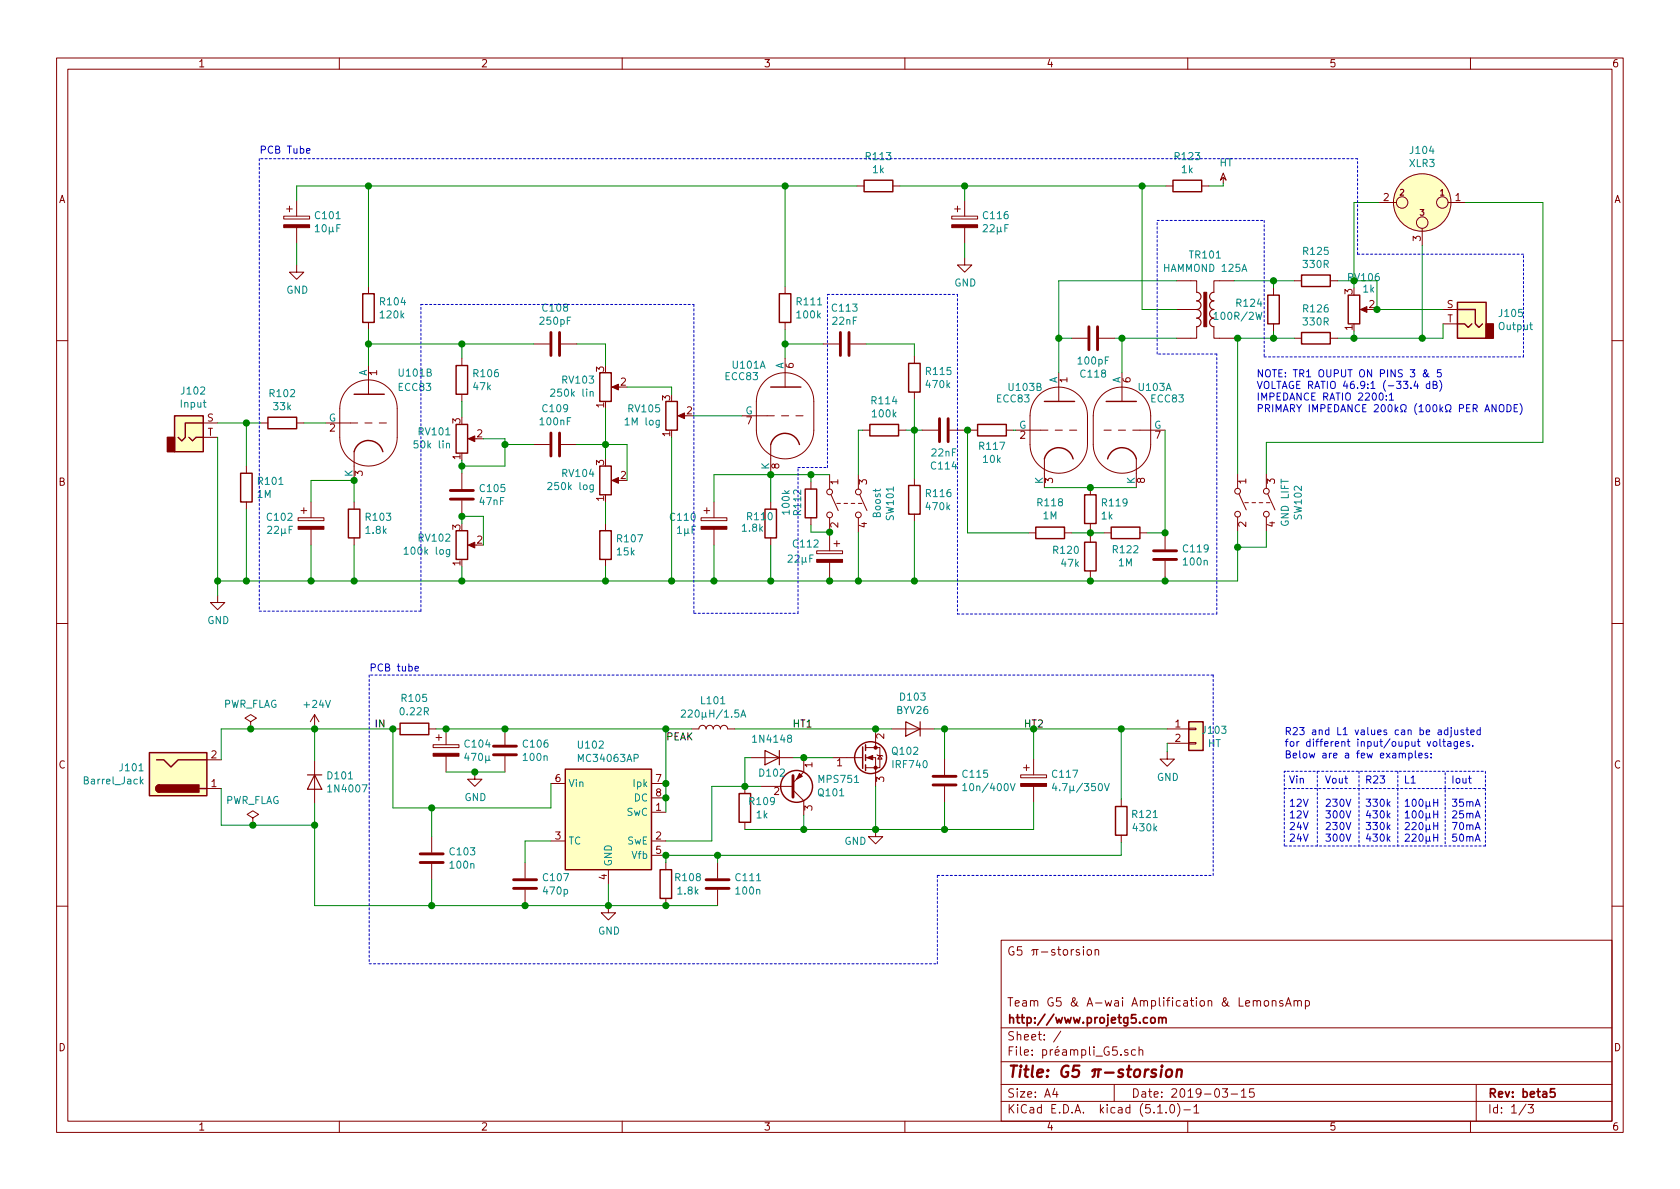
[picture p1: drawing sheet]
<svg xmlns="http://www.w3.org/2000/svg" width="297mm" height="210mm" viewBox="0 0 297 210" stroke-linecap="round" stroke-linejoin="round" font-family="sans-serif">
<g fill="none" stroke="#840000" stroke-width=".18">
<path d="M10 10.3h277v189.9h-277zM12 12.2h273v186.1h-273zM60 10.3v1.9M110 10.3v1.9M160 10.3v1.9M210 10.3v1.9M260 10.3v1.9M50.2 38.2h4.5v.5h-4.5zM50.7 37h1M51.2 36.4v1.1M52.5 35.4v2.8M151.5 32.9h1.3"/>
<path d="M157.9 32.9h1.2M168.3 38.2h4.5v.5h-4.5zM168.8 37h1M169.3 36.4v1.1M170.6 35.4v2.8M206.1 32.9h1.3M212.5 32.9h1.2M216.3 31.4v1M216.3 30.6l.5 1.3-.5-.5-.5 .5zM243.8 35.8h3.1M256 35.8h3.1M52.5 46.9v1.2h1.2l-1.2 1.3-1.3-1.3h1.3"/>
<path d="M52.5 40.3v2.7M65.2 50.7v1.2M65.2 57v1.3M138.8 50.7v1.2M138.8 57v1.3M170.6 45.6v1.3h1.2l-1.2 1.2-1.3-1.2h1.3M170.6 40.3v2.7M189.5 59.8h2.8M194.3 59.8h2.8M208 49.7h3.6v2M208 54.7h2.6M211.6 57.8v2h-3.6"/>
<path d="M214.6 57.8v2h3.6M218.2 49.7h-3.6v2M225.2 50.9v1.3M225.2 57.3v1.2M228.9 49.7h1.2M228.9 59.8h1.2M235.2 49.7h1.3M235.2 59.8h1.3M240.9 54.7h1M251.5 40.4v3M255.1 54.7h2.6M255.1 57.3h2.6"/>
<path d="M10 60.2h2M35.9 74.8h2.6M35.9 77.3h2.6M46.1 74.8h1.3M52.5 74.8h1.2M57.5 74.8h5.7M61.5 68.7a5.1 5.1 0 0 1 5.6-1.1 5.1 5.1 0 0 1 3.1 4.7v5a5.1 5.1 0 0 1-5 5.1 5.1 5.1 0 0 1-5.1-5.1v-5a5.1 5.1 0 0 1 1.4-3.6zM62.6 79.9v5.1M64.5 74.8h1.3M65.2 64.6v5.1M67.1 74.8h1.2M81.7 63.4v1.2"/>
<path d="M81.7 69.7v1.3M83.2 77.6h1M94.4 60.8h2.8M94.4 78.6h2.8M99.2 60.8h2.8M99.2 78.6h2.8M108.6 68.4h1M120.3 73.5h1M131.2 73.5h5.7M135.2 67.4a5.1 5.1 0 0 1 5.5-1.1 5.1 5.1 0 0 1 3.2 4.7v5.1a5.1 5.1 0 0 1-5.1 5 5.1 5.1 0 0 1-5.1-5v-5.1a5.1 5.1 0 0 1 1.5-3.6zM136.3 78.6v5.1M138.2 73.5h1.2"/>
<path d="M138.8 63.4v5M140.7 73.5h1.3M145.5 60.8h2.8M150.4 60.8h2.8M152.5 76.1h1.3M158.9 76.1h1.2M161.7 63v1.3M161.7 69.3v1.3M163.1 76.1h2.8M167.9 76.1h2.8M171.6 76.1h1.2M177.9 76.1h1.3"/>
<path d="M179.6 76.1h5.7M183.6 69.9a5.1 5.1 0 0 1 5.5-1.1 5.1 5.1 0 0 1 3.2 4.7v5.1a5.1 5.1 0 0 1-5.1 5.1 5.1 5.1 0 0 1-5.1-5.1v-5.1a5.1 5.1 0 0 1 1.5-3.6zM186.6 76.1h1.2M187.2 65.9v5.1M189.1 76.1h1.3M194.8 69.9a5.1 5.1 0 0 1 5.5-1.1 5.1 5.1 0 0 1 3.2 4.7v5.1a5.1 5.1 0 0 1-5.1 5.1 5.1 5.1 0 0 1-5.1-5.1v-5.1a5.1 5.1 0 0 1 1.5-3.6zM195.2 76.1h1.3M197.7 76.1h1.3M198.4 65.9v5.1M200.3 76.1h5.7M285 60.2h2M43.6 82.4v1.3"/>
<path d="M43.6 88.8v1.2M52.7 91.6h4.6v.5h-4.6zM53.2 90.3h1M53.7 89.8v1M55 88.8v2.8M55 93.6v2.8M62.6 88.8v1.2M62.6 95.1v1.3M81.7 83.7v2.8M81.7 88.5v2.8M83.2 96.4h1M107.1 92.6v1.2"/>
<path d="M107.1 98.9v1.3M108.6 85h1M124 91.6h4.5v.5h-4.5zM124.5 90.3h1M125 89.8v1M126.2 88.8v2.8M126.2 93.6v2.8M136.3 88.8v1.2M136.3 95.1v1.3M143.4 85.2v1.3M143.4 91.6v1.2M144.4 97.4h4.6v.5h-4.6z"/>
<path d="M146.7 83.9v2.6M146.7 91.6v2.5M146.7 94.6v2.8M146.7 99.4v2.8M146.9 87.5l1.3 2.8M147.4 96.1h1.1M148 95.6v1M148 89h.6M149.2 89h.7M150.5 89h.6M151.8 89h.6M151.8 83.9v2.6"/>
<path d="M151.8 91.6v2.5M152 87.5l1.3 2.8M161.7 84.6v1.2M161.7 90.9v1.3M181.9 94.2h1.2M184.7 81.1v5.1M188.2 94.2h1.3M192.8 86.2v1.3M192.8 92.6v1.2M192.8 94.6v1.3M195.2 94.2h1.3M200.9 81.1v5.1"/>
<path d="M201.5 94.2h1.3M206 94.4v2.7M206 99.2v2.8M218.8 83.8v2.6M218.8 91.4v2.6M219.1 87.4l1.2 2.8M220.1 88.9h.6M221.4 88.9h.6M222.6 88.9h.7M223.9 88.9h.6M223.9 83.8v2.6M223.9 91.4v2.6"/>
<path d="M224.2 87.4l1.2 2.8M10 110.3h2M38.5 105.3v1.2h1.3l-1.3 1.3-1.3-1.3h1.3M192.8 101v1.2M285 110.3h2M36.6 139.4h2.5M36.6 134.4h2.5M44.3 127.6l1-.6-1-.6-1 .6 1 .6v1.3M44.3 128.9h.1M55.6 126.4v2.5M55.6 134.5v7.6M55.6 126.4l-.7 1.2"/>
<path d="M55.6 126.4l.8 1.2M69.5 128.9h1.2M75.8 128.9h1.3M76.6 131.7h4.6v.5h-4.6zM77.1 130.4h1M77.6 129.9v1M78.9 128.9v2.8M78.9 133.7v2.8M83.9 136.5v1.3h1.3l-1.3 1.3-1.2-1.3h1.2M89.3 128.9v2.8M89.3 133.7v2.8M97.4 138.6h2.5"/>
<path d="M115.2 138.6h2.5M122.3 128.9h1.3a.63 .63 0 0 1 .6-.6 .63 .63 0 0 1 .6 .6 .63 .63 0 0 1 .7-.6 .63 .63 0 0 1 .6 .6 .63 .63 0 0 1 .6-.6 .63 .63 0 0 1 .7 .6 .63 .63 0 0 1 .6-.6 .63 .63 0 0 1 .7 .6h1.2M131.7 139.1v1.2M132.7 134h7.6M134.5 139.1h5.7M140.2 139.7l1.9 1.9v2.5M142.1 134v2.5l-1.9 1.9M147.2 134h5.3M153 134h1.8v5.1M153 132.2h1.8M154.8 132.2h.8v3.6h-2.6M154.8 128.9v3.3"/>
<path d="M155.1 133.5l.1 .1h.8l.1 .1M155.6 133.6l.4 .6h-.8zM157.6 128.9h7.6M167 134.2v2.8M167 139.1v2.8M180.5 137h4.5v.5h-4.5zM181 135.8h1M181.5 135.2v1.1M182.8 134.2v2.8M182.8 139.1v2.8M206.4 133v1.2h1.2l-1.2 1.3-1.3-1.3h1.3M206.4 128.9h3.8"/>
<path d="M206.4 131.4h3.8M210.2 131.3h1.3v.3h-1.3zM210.2 128.8h1.3v.2h-1.3zM44.7 144.6l1-.6-1-.6-1 .6 1 .6v1.3M44.7 145.9h.1M76.3 147.9v2.8M76.3 152.8v2.8M92.8 152.5v2.8M92.8 157.3v2.8M97.4 148.7h2.5M107.6 153.8v2.5M115.2 143.6h2.5"/>
<path d="M115.2 148.7h2.5M115.2 151.3h2.5M115.2 141.1h2.5M117.7 152.5v1.3M117.7 158.9v1.2M126.9 152.5v2.8M126.9 157.3v2.8M131.7 145.4v1.3M154.8 146.7v1.2h1.3l-1.3 1.3-1.3-1.3h1.3M198.2 141.3v1.3M198.2 147.7v1.3M10 160.2h2"/>
<path d="M107.6 160.1v1.3h1.2l-1.2 1.3-1.3-1.3h1.3M177 166.3h108v32h-108zM190.8 168l-.3-.1-.2 .2v.2l.5 .2v.3h-.5M191.6 167.4v.2M191.6 167.9v1M192.3 168l.2-.1 .4 .1v.8l-.2 .1-.4-.1zM193.6 168l.2-.1 .4 .1 .1 .9M193.6 167.9v1M221.6 177.1l.1-.1a.37 .37 0 0 1 .5 .1v.8M222.2 177.1l.1-.1a.37 .37 0 0 1 .6 .1v.8M223.6 177.1l.2-.2 .4 .2v.7l-.2 .1-.4-.1zM224.9 177.1l.1-.1a.37 .37 0 0 1 .6 .1v.8"/>
<path d="M224.9 176.9v1M226.8 177l-.4-.1-.2 .2 .1 .3 .5 .1v.3h-.6M227.3 177.9l.5-1.5 .5 1.5M227.5 177.5h.7M228.8 177.1l.2-.2 .4 .1v.9M228.8 176.9v1M229.4 177.1a.36 .36 0 0 1 .4-.2 .36 .36 0 0 1 .3 .2v.8M230.8 177l.4-.1 .3 .3-.1 .6-.2 .1-.4-.1M230.8 176.9v1.5M285 160.2h2M60 198.3v1.9M110 198.3v1.9"/>
<path d="M160 198.3v1.9M177 194.8h108M177 191.8h108M177 187.8h108M177 181.8h108M186.5 192.5l-.4 1h1M186.8 193v1M187.6 182.3l-1.3 2M197 191.8v3M199.4 185.7a.37 .37 0 0 0-.6 .1l.1 .2 .5 .2 .1 .1-.2 .3-.5-.1M200.8 185.7l-.5-.1-.2 .3 .1 .6h.6M201.4 185.7h.1a.37 .37 0 0 1 .6 .1v.8"/>
<path d="M201.4 185.1v1.5M204.7 196.8h.8M206.2 196.7v.1M207 195.4l.3-.1a.94 .94 0 0 1 0 1.5 .82 .82 0 0 1-.3-1.4zM208.2 195.1a1.71 1.71 0 0 1 0 2.3M209.3 196.3h1.2M210 198.3v1.9M211.1 195.8l.4-.5v1.5M211.1 196.8h.9M216.1 192.5h.9l-.4 .6 .4 .1v.7l-.2 .1-.7-.1M217.7 193.5h1.1M219.5 193l.4-.5v1.5"/>
<path d="M219.5 194h.8M221.7 192.5h-.7l-.1 .7 .2-.1 .5 .1 .2 .2-.1 .5-.2 .1-.6-.1M260 198.3v1.9M261 191.8v6.5M269.8 195.2l-1.2 2M270.2 195.3h.9l-.5 .6 .4 .1v.7l-.2 .1-.6-.1"/>
<circle cx="247.9" cy="35.8" r="1.02"/>
<circle cx="251.5" cy="39.4" r="1.02"/>
<circle cx="251.5" cy="35.8" r="5.1"/>
<circle cx="255" cy="35.8" r="1.02"/>
<circle cx="146.7" cy="87" r=".51"/>
<circle cx="146.7" cy="91.1" r=".51"/>
<circle cx="151.8" cy="87" r=".51"/>
<circle cx="151.8" cy="91.1" r=".51"/>
<circle cx="218.8" cy="90.9" r=".51"/>
<circle cx="218.8" cy="86.9" r=".51"/>
<circle cx="223.9" cy="86.9" r=".51"/>
<circle cx="223.9" cy="90.9" r=".51"/>
</g>
<path d="M204.9 179.9v1M203.5 180.1l.2-.2 .5 .2v.7l-.2 .1-.5-.1zM204.9 180.1l.2-.2 .4 .1v.9M205.5 180.1a.36 .36 0 0 1 .3-.2 .36 .36 0 0 1 .4 .2v.8M274.9 192.5h-.7l-.1 .7 .2-.1 .5 .1 .2 .2-.1 .5-.2 .1-.6-.1" fill="none" stroke="#840000" stroke-width=".3"/>
<path d="M203.1 189.1a.55 .55 0 0 0-.6 .4M204.4 189.2l-.5-.1-.2 .1-.1 .3 .3 .3 .4 .1 .1 .3-.1 .1-.2 .1-.6-.1M205.4 189.1l-.2 1.3M205.5 188.4l-.1 .2M206.3 189.3a.53 .53 0 0 1 .5-.2 .53 .53 0 0 1 .4 .4v.6a.54 .54 0 0 1-.6 .4 .54 .54 0 0 1-.5-.4zM208.1 189.3a.5 .5 0 0 1 .9 .1l-.2 1M208.2 189.1l-.2 1.3" fill="none" stroke="#840000" stroke-width=".41"/>
<g fill="none" stroke="#840000" stroke-width=".25">
<path d="M152.8 31.9h5.1v2h-5.1zM207.4 31.9h5.1v2h-5.1zM64.1 51.9h2.1v5.1h-2.1zM137.8 51.9h2v5.1h-2zM224.2 52.2h2v5.1h-2zM230.1 48.6h5.1v2.1h-5.1zM230.1 58.8h5.1v2h-5.1zM238.4 52.2h2v5.1h-2zM257.7 53.5h5.1v6.3h-5.1zM257.7 57.3h1.3l.6 .6 .6-.6M257.7 54.7h3.2v2.6l.6 .6 .6-.6M30.9 73.5h5v6.4h-5z"/>
<path d="M33.4 77.3l.6 .7 .7-.7h1.2M35.9 74.8h-3.1v2.5l-.7 .7-.6-.7M47.4 73.8h5.1v2h-5.1zM62.6 79.9a2.62 2.62 0 0 1 2.6-2 2.62 2.62 0 0 1 2.5 2M62.6 69.7h5.3M80.6 64.6h2.1v5.1h-2.1zM80.6 75.1h2.1v5h-2.1zM106 65.9h2.1v5.1h-2.1zM117.7 71h2.1v5.1h-2.1zM136.3 78.6a2.62 2.62 0 0 1 2.5-2 2.62 2.62 0 0 1 2.6 2M136.3 68.4h5.3M153.8 75.1h5.1v2h-5.1z"/>
<path d="M160.7 64.3h2v5h-2zM172.8 75.1h5.1v2h-5.1zM184.7 71h5.3M195.6 71h5.3M42.5 83.7h2.1v5.1h-2.1zM61.6 90h2v5.1h-2zM80.6 93.8h2.1v5.1h-2.1zM106 93.8h2.1v5.1h-2.1zM106 82.4h2.1v5.1h-2.1zM135.3 90h2v5.1h-2zM142.4 86.5h2v5.1h-2zM160.7 85.8h2v5.1h-2z"/>
<path d="M183.1 93.2h5.1v2h-5.1zM184.7 81.1a2.62 2.62 0 0 1 2.5-1.9 2.62 2.62 0 0 1 2.5 1.9M191.8 87.5h2v5.1h-2zM191.8 95.9h2v5.1h-2zM195.8 81.1a2.62 2.62 0 0 1 2.6-1.9 2.62 2.62 0 0 1 2.5 1.9M196.5 93.2h5v2h-5zM26.4 133.1h10.2v7.6h-10.2zM27.7 134.4h1.3l1.2 1.2 1.3-1.2h5.1M28.2 138.8a.63 .63 0 0 0-.6 .6 .63 .63 0 0 0 .6 .7M35.3 139.4h1.3M70.7 127.9h5.1v2h-5.1zM99.9 136h15.3v17.8h-15.3z"/>
<path d="M152.5 132.1v3.8M153 131.7v1M153 133.5v1M153 135.2v1.1M210.2 127.6h2.5v5.1h-2.5zM116.7 153.8h2v5.1h-2zM130.7 140.3h2v5.1h-2zM197.2 142.6h2.1v5.1h-2.1z"/>
<circle cx="140.8" cy="139.1" r="2.82"/>
<circle cx="153.9" cy="134" r="2.82"/>
</g>
<g fill="none" stroke="#840000" stroke-width=".51">
<path d="M97.4 58.8v4.1M98.9 58.8v4.1M148.6 58.8v4.1M150.1 58.8v4.1M192.5 57.8v4M194.1 57.8v4M97.4 76.6v4M98.9 76.6v4M166.1 74v4.1M167.6 74v4.1M79.6 88.3h4.1M79.6 86.7h4.1"/>
<path d="M204 98.9h4M204 97.4h4M87.2 133.5h4.1M87.2 131.9h4.1M140.2 137.2v3.8M165 138.8h4M165 137.3h4M74.3 152.5h4.1M74.3 151h4.1M90.8 157.1h4.1M90.8 155.6h4.1M124.8 157.1h4.1"/>
<path d="M124.8 155.6h4.1"/>
</g>
<g fill="#840000" stroke="#840000" stroke-width=".18">
<path d="M52.7 93.1h4.6v.5h-4.6z"/>
<path d="M124 93.1h4.5v.5h-4.5z"/>
<path d="M108.2 68.4l1.1-.5v1.1z"/>
<path d="M108.2 85l1.1-.6v1.1z"/>
<path d="M82.8 96.4l1.1-.5v1z"/>
<path d="M119.9 73.5l1.1-.5v1z"/>
<path d="M50.2 39.7h4.5v.6h-4.5z"/>
<path d="M168.3 39.7h4.5v.6h-4.5z"/>
<path d="M240.5 54.7l1.2-.5v1z"/>
<path d="M82.8 77.6l1.1-.5v1z"/>
<path d="M144.4 98.9h4.6v.5h-4.6z"/>
<path d="M212.9 51.7h.5v6.1h-.5z"/>
<path d="M210.6 54.7h1z"/>
<path d="M76.6 133.2h4.6v.5h-4.6z"/>
<path d="M153.3 134l1-.4v.8z"/>
<path d="M141.4 136.8l.5 .5-1.1 .5z"/>
<path d="M180.5 138.6h4.5v.5h-4.5z"/>
<circle cx="154.8" cy="135.8" r=".28"/>
<circle cx="154.8" cy="132.2" r=".28"/>
</g>
<g fill="#ffffc2" stroke="#ffffc2" stroke-width=".18">
<path d="M30.9 73.5h5v6.4h-5z"/>
<path d="M257.7 53.5h5.1v6.3h-5.1z"/>
<path d="M26.4 133.1h10.2v7.6h-10.2z"/>
<path d="M99.9 136h15.3v17.8h-15.3z"/>
<path d="M210.2 127.6h2.5v5.1h-2.5z"/>
<circle cx="251.5" cy="35.8" r="5.1"/>
</g>
<g fill="#840000" stroke="#840000" stroke-width=".25">
<path d="M29.6 77.3h1.3v2.6h-1.3z"/>
<path d="M262.8 57.3h1.2v2.5h-1.2z"/>
<path d="M27.7 139l.5-.2v1.3a.64 .64 0 0 1-.6-.4 .64 .64 0 0 1 .1-.7z"/>
<path d="M28.2 138.8h7v1.3h-7z"/>
</g>
<g fill="none" stroke="#008484" stroke-width=".18">
<path d="M214.7 55.6l.3-.4v1.3M214.7 56.5h.7M78.9 78.5l.2-.1h.3l.1 .8M97.4 68.9l.5-.1 .2 .4-.1 .2-.7 .7h.8M104.3 69.4l.2-.2 .3 .1 .1 .8M71.5 97.1l.3-.4v1.3M71.5 98h.7M79.5 97.2v1l-.3 .2h-.3M79.5 97.2h-.4l-.2 .2 .1 .6h.5M96.9 85.4l.4-.1 .3 .4-.8 .9h.8M104.9 85.7v1.1l-.3 .2-.3-.1M104.9 85.8l-.4-.1-.2 .3 .1 .5h.5"/>
<path d="M24.9 138.1l.4 .5M25.3 137.8l-.5 .5M120.5 125.7l.5-.2 .2 .4-.8 .9h.8M131 126.8l.4-1.3 .5 1.3M131.1 126.5h.6M170.2 138.9l.4-.3v1.2M170.2 139.8h.7M178.6 138.6l.4 1.2 .5-1.2M186.4 138.5l-.3 .9h.8M195.3 138.6l.4 1.2 .4-1.2"/>
</g>
<g fill="none" stroke="#008400" stroke-width=".18">
<path d="M65.2 32.9v17.8M138.8 32.9v17.8M151.5 32.9h-99v2.5M159.1 32.9h47M170.6 32.9v2.5M201.9 32.9v21.8h6.1M216.3 32.4v.5h-2.6M243.8 35.8h-4.4v15.1M259.1 35.8h13.7v42.4h-48.9v5.6M52.5 43v3.9M65.2 58.3v6.3M138.8 58.3v5.1"/>
<path d="M170.6 43v2.6M187.2 59.8h2.3M197.1 59.8h10.9M198.4 59.8v6.1M208 49.7h-20.8v16.2M218.2 49.7h10.7M218.2 59.8h10.7M218.8 59.8v24M225.2 49.7v1.2M225.2 58.5v1.3M236.5 49.7h7v5h11.6M239.4 58.5v1.3"/>
<path d="M251.5 43.4v16.4M255.1 57.3v2.5h-18.6M38.5 74.8h7.6M38.5 77.3v28M43.6 74.8v7.6M53.7 74.8h3.8M65.2 60.8h29.2M81.7 60.8v2.6M81.7 71v2.8M85.5 77.6h3.8v4.8h-7.6M89.3 78.6h5.1M102 60.8h5.1v3.8"/>
<path d="M102 78.6h8.9v6.4M107.1 72.3v8.8M110.9 68.4h7.8v1.3M118.7 77.3v25.4M122.6 73.5h8.6M138.8 60.8h6.7M152.5 76.1h-.7v7.8M153.2 60.8h8.5v2.2M160.1 76.1h3M161.7 70.6v14M170.7 76.1h.9M171.1 76.1v18.1h10.8"/>
<path d="M179.2 76.1h.4M206 76.1v18.3M43.6 90v12.7M55 88.8v-3.8h7.6v3.8M55 96.4v6.3M62.6 96.4v6.3M81.7 81.4v2.3M81.7 92.6v-1.3h3.8v5.1M107.1 88.8v3.8M126.2 96.4v6.3M136.3 83.7v5.1M136.3 96.4v6.3"/>
<path d="M143.4 92.8v1.3h3.3v.5M143.4 83.9v1.3M146.7 83.9h-20.5v4.9M151.8 94.1v8.6M161.7 92.2v10.5M184.7 86.2h16.2M189.5 94.2h5.7M192.8 93.8v.8M202.8 94.2h3.2M218.8 94v8.7h-180.3M223.9 94v2.8h-5.1M81.7 100.2v2.5"/>
<path d="M107.1 100.2v2.5M146.7 102.2v.5M192.8 102.2v.5M206 102v.7M39.1 134.4v-5.5h30.4v14h27.9v-4.3M39.1 139.4v6.5h16.5M55.6 128.9v5.6M77.1 128.9h45.2M78.9 136.5h10.4M117.7 128.9v14.7M129.9 128.9h27.7M132.7 134h-1v5.1"/>
<path d="M134.5 139.1h-8.6v9.6h-8.2M140.3 134h6.9M154.8 139.1v7.6M165.2 128.9h41.2M167 128.9v5.3M182.8 128.9v5.3M198.2 128.9v12.4M206.4 131.4v1.6M55.6 142.1v18h71.3M76.3 142.9v5M76.3 155.6v4.5M97.4 148.7h-4.6v3.8"/>
<path d="M107.6 156.3v3.8M126.9 151.3v1.2M142.1 144.1v2.6M167 141.9v4.8M182.8 141.9v4.8h-51.1M198.2 149v2.3h-80.5v1.2"/>
</g>
<g fill="#008400" stroke="#008400" stroke-width=".25">
<circle cx="43.6" cy="74.8" r=".51"/>
<circle cx="81.7" cy="60.8" r=".51"/>
<circle cx="65.2" cy="60.8" r=".51"/>
<circle cx="89.3" cy="78.6" r=".51"/>
<circle cx="81.7" cy="91.3" r=".51"/>
<circle cx="107.1" cy="78.6" r=".51"/>
<circle cx="107.1" cy="102.7" r=".51"/>
<circle cx="81.7" cy="102.7" r=".51"/>
<circle cx="118.7" cy="102.7" r=".51"/>
<circle cx="62.6" cy="102.7" r=".51"/>
<circle cx="43.6" cy="102.7" r=".51"/>
<circle cx="138.8" cy="60.8" r=".51"/>
<circle cx="161.7" cy="76.1" r=".51"/>
<circle cx="136.3" cy="102.7" r=".51"/>
<circle cx="170.6" cy="32.9" r=".51"/>
<circle cx="38.5" cy="102.7" r=".51"/>
<circle cx="65.2" cy="32.9" r=".51"/>
<circle cx="138.8" cy="32.9" r=".51"/>
<circle cx="126.2" cy="102.7" r=".51"/>
<circle cx="55" cy="102.7" r=".51"/>
<circle cx="62.6" cy="85" r=".51"/>
<circle cx="81.7" cy="82.4" r=".51"/>
<circle cx="136.3" cy="83.9" r=".51"/>
<circle cx="55.6" cy="128.9" r=".51"/>
<circle cx="146.7" cy="102.7" r=".51"/>
<circle cx="146.7" cy="94.1" r=".51"/>
<circle cx="143.4" cy="83.9" r=".51"/>
<circle cx="151.8" cy="102.7" r=".51"/>
<circle cx="239.4" cy="59.8" r=".51"/>
<circle cx="192.8" cy="86.2" r=".51"/>
<circle cx="192.8" cy="94.2" r=".51"/>
<circle cx="192.8" cy="102.7" r=".51"/>
<circle cx="206" cy="94.2" r=".51"/>
<circle cx="187.2" cy="59.8" r=".51"/>
<circle cx="198.4" cy="59.8" r=".51"/>
<circle cx="117.7" cy="141.1" r=".51"/>
<circle cx="117.7" cy="138.6" r=".51"/>
<circle cx="131.7" cy="139.1" r=".51"/>
<circle cx="142.1" cy="134" r=".51"/>
<circle cx="167" cy="128.9" r=".51"/>
<circle cx="142.1" cy="146.7" r=".51"/>
<circle cx="167" cy="146.7" r=".51"/>
<circle cx="154.8" cy="146.7" r=".51"/>
<circle cx="117.7" cy="151.3" r=".51"/>
<circle cx="117.7" cy="160.1" r=".51"/>
<circle cx="107.6" cy="160.1" r=".51"/>
<circle cx="154.8" cy="128.9" r=".51"/>
<circle cx="117.7" cy="128.9" r=".51"/>
<circle cx="198.2" cy="128.9" r=".51"/>
<circle cx="92.8" cy="160.1" r=".51"/>
<circle cx="78.9" cy="128.9" r=".51"/>
<circle cx="89.3" cy="128.9" r=".51"/>
<circle cx="83.9" cy="136.5" r=".51"/>
<circle cx="69.5" cy="128.9" r=".51"/>
<circle cx="76.3" cy="160.1" r=".51"/>
<circle cx="76.3" cy="142.9" r=".51"/>
<circle cx="182.8" cy="128.9" r=".51"/>
<circle cx="126.9" cy="151.3" r=".51"/>
<circle cx="44.3" cy="128.9" r=".51"/>
<circle cx="44.7" cy="145.9" r=".51"/>
<circle cx="55.6" cy="145.9" r=".51"/>
<circle cx="243.5" cy="54.7" r=".51"/>
<circle cx="251.5" cy="59.8" r=".51"/>
<circle cx="218.8" cy="96.8" r=".51"/>
<circle cx="201.9" cy="32.9" r=".51"/>
<circle cx="218.8" cy="59.8" r=".51"/>
<circle cx="206" cy="102.7" r=".51"/>
<circle cx="161.7" cy="102.7" r=".51"/>
<circle cx="171.1" cy="76.1" r=".51"/>
<circle cx="225.2" cy="49.7" r=".51"/>
<circle cx="225.2" cy="59.8" r=".51"/>
</g>
<path d="M211.6 51.7a.76 .76 0 0 1 .7 .7 .76 .76 0 0 1-.7 .8 .76 .76 0 0 1 .7 .8 .76 .76 0 0 1-.7 .7 .76 .76 0 0 1 .7 .8 .76 .76 0 0 1-.7 .8 .76 .76 0 0 1 .7 .7 .76 .76 0 0 1-.7 .8M214.6 51.7a.76 .76 0 0 0-.7 .7 .76 .76 0 0 0 .7 .8 .76 .76 0 0 0-.7 .8 .76 .76 0 0 0 .7 .7 .76 .76 0 0 0-.7 .8 .76 .76 0 0 0 .7 .8 .76 .76 0 0 0-.7 .7 .76 .76 0 0 0 .7 .8M54.4 137h2.5M55.6 137l1.3 2.6h-2.5zM135.3 132.7l2.5 1.3-2.5 1.2zM137.8 132.7v2.5M160.1 127.6l2.6 1.3-2.6 1.3zM162.7 127.6v2.6" fill="none" stroke="#840000" stroke-width=".2"/>
<g fill="none" stroke="#0000c2" stroke-width=".18">
<path d="M54.2 26.7l.6-.1-.1-.3h-.3l-.2 .1 .1 .6h.4M245.1 70.6v.2M245.1 70v.1M245.6 69.8l.4-.3v1.3M245.6 70.8h.8M250.3 67.4l-.3 .9h.8M252.5 66l-.3 .5a.35 .35 0 0 1-.5 .1 .35 .35 0 0 1 .1-.6l.4-.4-.1-.2-.3 .2 .1 .3 .4 .5 .4 .2M252.8 67.9h-.4l-.2 .2 .1 .6h.5M252.8 67.4v1.3M253.4 68h.5l.1-.4-.6-.2v1.3h.5l.2-.2v-.2l-.3-.3M254.5 67.3a1.4 1.4 0 0 1 0 1.9M254.8 65.4h-.6l-.1 .6 .2-.1 .5 .1v.5l-.2 .1-.5-.1"/>
<path d="M262.5 72.8l.4-1.3 .5 1.3M262.6 72.5h.6M264.5 71.5v1.3l-.7-1.3v1.3M265.1 71.7a.45 .45 0 0 1 .8 0 .88 .88 0 0 1-.3 1.1h-.3a1.07 1.07 0 0 1-.2-1.1zM266.4 71.5a.64 .64 0 0 1 .8 .7 .64 .64 0 0 1-.8 .6zM267.7 72.2h.4M268.3 71.5h-.6v1.3h.6M268.8 71.4a1.47 1.47 0 0 1 0 1.9M73.4 118.2l.6-.1-.1-.2-.3-.1-.2 .2 .1 .6h.4M249.1 133.2h.4l.2 .2-.1 .6h-.5M249.1 133.2v1.3M250.2 132.8v1.1l.2 .1"/>
<path d="M250.9 133.6l.6-.1-.1-.3h-.4l-.1 .2v.6h.5M252.4 133.2h-.3l-.2 .2 .1 .1 .4 .2v.3h-.5M253 133.9v.1M253 133.2v.2M253.4 131.3l.2-.2 .4 .2 .1 .4-.2 .2-.3 .1-.2-.2zM254.6 130.7v1.1l.2 .2M255.1 131.1h.5M255.3 130.7v1.1l.3 .2M256 129.1h-.4l-.2 .2 .1 .6h.5M256 131.2h.5v.8M256 128.6v1.3M256.5 131.4l-.4 .1-.2 .2 .1 .2h.5"/>
<path d="M256.6 129.1v1.1l-.2 .1M256.6 128.6v.2M257.2 129.1l.1 .8h.3l.1-.1M257.7 131.1l-.1 1.2-.2 .1-.3-.1M257.7 131.2l-.4-.1-.2 .3 .1 .5h.5M257.7 129.1v.8M258.2 131.5l.6-.1v-.2l-.4-.1-.2 .2 .1 .6h.5M258.8 129.1h-.3l-.2 .2v.1l.5 .2v.3h-.5M259.2 129.1h.5M259.4 128.6v1.1l.3 .2M259.6 137.6h.5M259.8 131.2l-.3-.1-.2 .2 .1 .2 .4 .1v.3h-.5"/>
<path d="M259.8 137.2v1.1l.3 .2M260 129.5l.7-.1-.1-.3h-.4l-.2 .2 .1 .6h.5M260.4 131.8v.2M261.7 129.1h-.3l-.3 .2 .1 .6h.5M261.7 128.6v1.3M245.4 142.1l.4 .5M245.4 144.2l.4 .4M245.4 146.2l.4 .5M245.4 148.3l.4 .5M245.8 141.8l-.5 .4M245.8 143.8l-.5 .5M245.8 145.9l-.5 .4"/>
<path d="M245.8 147.9l-.5 .5M253.5 141.9h.7M253.5 144h.7M253.5 146h.7M253.5 148.1h.7M254.2 141.3v1.3M254.2 143.4v1.2M254.2 145.4v1.3M254.2 147.5v1.3"/>
</g>
<g fill="none" stroke="#0000c2" stroke-width=".18" stroke-dasharray=".4 .4">
<path d="M45.8 28.1v80M204.6 39h18.9M223.5 39v24.1M240 28.1h-194M74.4 53.8h48.3M122.7 53.8v54.7M146.3 52.1h23M169.3 52.1v56.5M240 45v-16.9M269.4 45h-29.4M204.6 62.6v-23.6M215.1 62.6h-10.5"/>
<path d="M223.5 63.1h45.9M269.4 63.1v-18.1M141.1 82.7h5.2M146.3 82.7v-30.6M45.8 108.1h28.6M65.3 119.4v51M74.4 108.1v-54.3M122.7 108.5h18.4M141.1 108.5v-25.8M169.3 108.6h45.8M214.5 119.4h-149.1M215.1 108.6v-46"/>
<path d="M227.1 136.4h.2M227.1 139.4h35.5M227.6 136.4h35M232.9 136.4v13.2M240.3 136.4v13.2M247.1 136.4v13.2M255.5 136.6v13M262.6 136.4v13.2M165.7 154.8h48.8M214.5 154.8v-35.4M227.1 149.6v-13.2M262.6 149.6h-35.5"/>
<path d="M65.3 170.4h100.4M165.7 170.4v-15.6"/>
</g>
<text font-size="2.8" fill="#840000" x="178" y="190.5">Title: G5 -storsion</text>
<g font-size="2.1" fill="#840000">
<text x="178" y="169">G5 -storsion</text>
<text x="178" y="178">Team G5 &amp; A-wai Amplification &amp; LemonsAmp</text>
<text x="178" y="184">Sheet: /</text>
<text x="178" y="181">http://www.projetg5.com</text>
<text x="178" y="186.7">File: préampli_G5.sch</text>
<text x="178" y="196.9">KiCad E.D.A. kicad (5.1.0)-1</text>
<text x="178" y="194.1">Size: A4</text>
<text x="200" y="194.1">Date: 2019-03-15</text>
<text x="263" y="194.1">Rev: beta5</text>
<text x="263" y="196.9">Id: 1/3</text>
</g>
<g font-size="1.8" fill="#840000">
<text x="35" y="11.9">1</text>
<text x="85" y="11.9">2</text>
<text x="135" y="11.9">3</text>
<text x="185" y="11.9">4</text>
<text x="235" y="11.9">5</text>
<text x="285" y="11.9">6</text>
<text x="10.4" y="35.9">A</text>
<text x="244.6" y="35.6">2</text>
<text x="257.3" y="35.6">1</text>
<text x="285.4" y="35.9">A</text>
<text x="251.2" y="42.6" transform="rotate(-90 251.2 42.6)">3</text>
<text x="239.1" y="52" transform="rotate(-90 239.1 52)">3</text>
<text x="239.1" y="58.4" transform="rotate(-90 239.1 58.4)">1</text>
<text x="255.8" y="54.5">S</text>
<text x="255.9" y="57">T</text>
<text x="106.8" y="65.8" transform="rotate(-90 106.8 65.8)">3</text>
<text x="140.3" y="65.1" transform="rotate(-90 140.3 65.1)">6</text>
<text x="66.7" y="66.4" transform="rotate(-90 66.7 66.4)">1</text>
<text x="109.8" y="68.2">2</text>
<text x="118.5" y="70.8" transform="rotate(-90 118.5 70.8)">3</text>
<text x="188.7" y="67.7" transform="rotate(-90 188.7 67.7)">1</text>
<text x="199.9" y="67.7" transform="rotate(-90 199.9 67.7)">6</text>
<text x="36.6" y="74.5">S</text>
<text x="36.7" y="77.1">T</text>
<text x="58.3" y="76.3">2</text>
<text x="81.4" y="74.9" transform="rotate(-90 81.4 74.9)">3</text>
<text x="84.4" y="77.3">2</text>
<text x="106.8" y="72.1" transform="rotate(-90 106.8 72.1)">1</text>
<text x="118.5" y="77.2" transform="rotate(-90 118.5 77.2)">1</text>
<text x="121.4" y="73.3">2</text>
<text x="132" y="75.1">7</text>
<text x="180.4" y="77.6">2</text>
<text x="204.2" y="77.6">7</text>
<text x="81.4" y="81.2" transform="rotate(-90 81.4 81.2)">1</text>
<text x="106.8" y="82.3" transform="rotate(-90 106.8 82.3)">3</text>
<text x="137.8" y="82.9" transform="rotate(-90 137.8 82.9)">8</text>
<text x="10.4" y="85.9">B</text>
<text x="64.1" y="84.2" transform="rotate(-90 64.1 84.2)">3</text>
<text x="106.8" y="88.6" transform="rotate(-90 106.8 88.6)">1</text>
<text x="109.8" y="84.7">2</text>
<text x="148.2" y="85.7" transform="rotate(-90 148.2 85.7)">1</text>
<text x="153.3" y="85.7" transform="rotate(-90 153.3 85.7)">3</text>
<text x="186.2" y="85.4" transform="rotate(-90 186.2 85.4)">3</text>
<text x="202.4" y="85.4" transform="rotate(-90 202.4 85.4)">8</text>
<text x="220.3" y="85.6" transform="rotate(-90 220.3 85.6)">1</text>
<text x="225.4" y="85.6" transform="rotate(-90 225.4 85.6)">3</text>
<text x="285.4" y="85.9">B</text>
<text x="81.4" y="93.7" transform="rotate(-90 81.4 93.7)">3</text>
<text x="148.2" y="93.3" transform="rotate(-90 148.2 93.3)">2</text>
<text x="153.3" y="93.3" transform="rotate(-90 153.3 93.3)">4</text>
<text x="220.3" y="93.2" transform="rotate(-90 220.3 93.2)">2</text>
<text x="225.4" y="93.2" transform="rotate(-90 225.4 93.2)">4</text>
<text x="81.4" y="100" transform="rotate(-90 81.4 100)">1</text>
<text x="84.4" y="96.1">2</text>
<text x="156.3" y="130.7" transform="rotate(-90 156.3 130.7)">2</text>
<text x="207.8" y="128.6">1</text>
<text x="207.8" y="131.2">2</text>
<text x="10.4" y="135.9">C</text>
<text x="37.4" y="134.1">2</text>
<text x="143.6" y="135.7" transform="rotate(-90 143.6 135.7)">1</text>
<text x="148" y="135.5">1</text>
<text x="285.4" y="135.9">C</text>
<text x="37.4" y="139.2">1</text>
<text x="98.2" y="138.3">6</text>
<text x="116" y="143.4">1</text>
<text x="116" y="138.3">7</text>
<text x="116" y="140.8">8</text>
<text x="136.9" y="140.6">2</text>
<text x="143.6" y="143.4" transform="rotate(-90 143.6 143.4)">3</text>
<text x="156.3" y="138.3" transform="rotate(-90 156.3 138.3)">3</text>
<text x="98.2" y="148.5">3</text>
<text x="116" y="148.5">2</text>
<text x="107.3" y="155.5" transform="rotate(-90 107.3 155.5)">4</text>
<text x="116" y="151">5</text>
<text x="10.4" y="185.9">D</text>
<text x="285.4" y="185.9">D</text>
<text x="35" y="199.9">1</text>
<text x="85" y="199.9">2</text>
<text x="135" y="199.9">3</text>
<text x="185" y="199.9">4</text>
<text x="235" y="199.9">5</text>
<text x="285" y="199.9">6</text>
</g>
<g font-size="1.8" fill="#0000c2">
<text x="45.8" y="27.2">PCB Tube</text>
<text x="222.1" y="66.7">NOTE: TR1 OUPUT ON PINS 3 &amp; 5</text>
<text x="222.1" y="68.8">VOLTAGE RATIO 46.9:1 (-33.4 dB)</text>
<text x="222.1" y="70.8">IMPEDANCE RATIO 2200:1</text>
<text x="222.1" y="72.9">PRIMARY IMPEDANCE 200k (100k PER ANODE)</text>
<text x="65.3" y="118.7">PCB tube</text>
<text x="227.1" y="130">R23 and L1 values can be adjusted</text>
<text x="227.1" y="132">for different input/ouput voltages.</text>
<text x="227.1" y="134.1">Below are a few examples:</text>
<text x="227.8" y="138.6">Vin</text>
<text x="227.8" y="142.7">12V</text>
<text x="234.2" y="138.6">Vout</text>
<text x="234.2" y="142.7">230V</text>
<text x="241.3" y="138.6">R23</text>
<text x="241.3" y="142.7">330k</text>
<text x="248.2" y="138.6">L1</text>
<text x="248.2" y="142.7">100µH</text>
<text x="256.5" y="138.6">Iout</text>
<text x="256.5" y="142.7">35mA</text>
<text x="227.8" y="144.7">12V</text>
<text x="227.8" y="146.8">24V</text>
<text x="227.8" y="148.8">24V</text>
<text x="234.2" y="144.7">300V</text>
<text x="234.2" y="146.8">230V</text>
<text x="234.2" y="148.8">300V</text>
<text x="241.3" y="144.7">430k</text>
<text x="241.3" y="146.8">330k</text>
<text x="241.3" y="148.8">430k</text>
<text x="248.2" y="144.7">100µH</text>
<text x="248.2" y="146.8">220µH</text>
<text x="248.2" y="148.8">220µH</text>
<text x="256.5" y="144.7">25mA</text>
<text x="256.5" y="146.8">70mA</text>
<text x="256.5" y="148.8">50mA</text>
</g>
<g font-size="1.8" fill="#008484">
<text x="153.2" y="28.3">R113</text>
<text x="207.8" y="28.3">R123</text>
<text x="215.6" y="29.4">HT</text>
<text x="249.2" y="29.5">XLR3</text>
<text x="249.5" y="27.2">J104</text>
<text x="154.4" y="30.6">1k</text>
<text x="209" y="30.6">1k</text>
<text x="55.9" y="38.8">C101</text>
<text x="55.9" y="41.1">10µF</text>
<text x="174" y="38.8">C116</text>
<text x="174" y="41.1">22µF</text>
<text x="210.5" y="45.7">TR101</text>
<text x="230.6" y="45.1">R125</text>
<text x="230.6" y="47.4">330R</text>
<text x="50.6" y="51.9">GND</text>
<text x="67.3" y="54">R104</text>
<text x="141" y="54">R111</text>
<text x="168.7" y="50.7">GND</text>
<text x="206" y="48.1">HAMMOND 125A</text>
<text x="241" y="51.7">1k</text>
<text x="67.4" y="56.3">120k</text>
<text x="95.6" y="57.4">250pF</text>
<text x="96.1" y="55.1">C108</text>
<text x="141" y="56.3">100k</text>
<text x="147.2" y="55.1">C113</text>
<text x="147.3" y="57.4">22nF</text>
<text x="215.2" y="56.6">100R/2W</text>
<text x="218.7" y="54.2">R124</text>
<text x="230.6" y="55.2">R126</text>
<text x="230.6" y="57.6">330R</text>
<text x="265.1" y="58.4">Output</text>
<text x="265.2" y="56.1">J105</text>
<text x="129.6" y="65.2">U101A</text>
<text x="138.6" y="65.3" transform="rotate(-90 138.6 65.3)">A</text>
<text x="190.8" y="64.5">100pF</text>
<text x="32.2" y="69.8">J102</text>
<text x="47.8" y="70.2">R102</text>
<text x="64.9" y="66.5" transform="rotate(-90 64.9 66.5)">A</text>
<text x="70.5" y="69.1">ECC83</text>
<text x="70.7" y="66.6">U101B</text>
<text x="83.8" y="69">47k</text>
<text x="83.8" y="66.7">R106</text>
<text x="97.9" y="70.1">250k lin</text>
<text x="99.5" y="67.8">RV103</text>
<text x="128.3" y="67.2">ECC83</text>
<text x="154.2" y="71.5">R114</text>
<text x="163.9" y="66.3">R115</text>
<text x="163.9" y="68.6">470k</text>
<text x="176.3" y="71.2">ECC83</text>
<text x="178.5" y="69.1">U103B</text>
<text x="186.9" y="67.8" transform="rotate(-90 186.9 67.8)">A</text>
<text x="191.2" y="66.8">C118</text>
<text x="198.1" y="67.8" transform="rotate(-90 198.1 67.8)">A</text>
<text x="201.4" y="69.1">U103A</text>
<text x="203.6" y="71.2">ECC83</text>
<text x="32" y="72.1">Input</text>
<text x="48.4" y="72.5">33k</text>
<text x="58.1" y="74.5">G</text>
<text x="74.1" y="77">RV101</text>
<text x="95.6" y="75.2">100nF</text>
<text x="96.1" y="72.9">C109</text>
<text x="110.8" y="75.2">1M log</text>
<text x="111.2" y="72.9">RV105</text>
<text x="131.8" y="73.3">G</text>
<text x="154.4" y="73.8">100k</text>
<text x="180.2" y="75.8">G</text>
<text x="204" y="75.8">G</text>
<text x="73.6" y="79.3">50k lin</text>
<text x="136" y="83.1" transform="rotate(-90 136 83.1)">K</text>
<text x="164.8" y="83">C114</text>
<text x="164.8" y="80.7">22nF</text>
<text x="173.3" y="79.5">R117</text>
<text x="173.9" y="81.9">10k</text>
<text x="45.5" y="88.1">1M</text>
<text x="45.7" y="85.7">R101</text>
<text x="62.4" y="84.3" transform="rotate(-90 62.4 84.3)">K</text>
<text x="84.9" y="89.3">47nF</text>
<text x="85" y="87">C105</text>
<text x="97.4" y="86.7">250k log</text>
<text x="99.5" y="84.3">RV104</text>
<text x="163.9" y="87.9">R116</text>
<text x="183.6" y="89.5">R118</text>
<text x="184.4" y="85.6" transform="rotate(-90 184.4 85.6)">K</text>
<text x="195" y="89.6">R119</text>
<text x="200.7" y="85.6" transform="rotate(-90 200.7 85.6)">K</text>
<text x="47.3" y="92.1">C102</text>
<text x="47.4" y="94.4">22µF</text>
<text x="64.8" y="94.4">1.8k</text>
<text x="64.8" y="92.1">R103</text>
<text x="74.1" y="95.8">RV102</text>
<text x="109.2" y="95.9">R107</text>
<text x="118.6" y="92.1">C110</text>
<text x="119.8" y="94.4">1µF</text>
<text x="131.3" y="94">1.8k</text>
<text x="132.2" y="92">R110</text>
<text x="139.6" y="90.8" transform="rotate(-90 139.6 90.8)">100k</text>
<text x="141.7" y="91" transform="rotate(-90 141.7 91)">R112</text>
<text x="155.7" y="91.5" transform="rotate(-90 155.7 91.5)">Boost</text>
<text x="158" y="91.9" transform="rotate(-90 158 91.9)">SW101</text>
<text x="163.9" y="90.2">470k</text>
<text x="184.5" y="91.8">1M</text>
<text x="194.8" y="91.9">1k</text>
<text x="227.9" y="93" transform="rotate(-90 227.9 93)">GND LIFT</text>
<text x="230.2" y="91.8" transform="rotate(-90 230.2 91.8)">SW102</text>
<text x="72" y="98.1">100k log</text>
<text x="109.2" y="98.2">15k</text>
<text x="139.5" y="99.5">22µF</text>
<text x="140.4" y="96.8">C112</text>
<text x="186.4" y="97.9">R120</text>
<text x="187.7" y="100.2">47k</text>
<text x="196.9" y="97.8">R122</text>
<text x="197.8" y="100.1">1M</text>
<text x="209.3" y="97.7">C119</text>
<text x="209.4" y="100">100n</text>
<text x="36.7" y="110.4">GND</text>
<text x="39.4" y="125.2">PWR_FLAG</text>
<text x="53.9" y="125.2">+24V</text>
<text x="71.1" y="124.1">R105</text>
<text x="124.1" y="124.5">L101</text>
<text x="159.3" y="123.9">D103</text>
<text x="70.9" y="126.5">0.22R</text>
<text x="121.4" y="126.9">220µH/1.5A</text>
<text x="133.4" y="131.3">1N4148</text>
<text x="158.6" y="126.3">BYV26</text>
<text x="212.8" y="129.8">J103</text>
<text x="21.3" y="136.4">J101</text>
<text x="58" y="137.8">D101</text>
<text x="82.3" y="132.2">C104</text>
<text x="82.4" y="134.6">470µ</text>
<text x="92.6" y="132.2">C106</text>
<text x="92.7" y="134.6">100n</text>
<text x="102.3" y="132.4">U102</text>
<text x="102.5" y="134.7">MC34063AP</text>
<text x="134.4" y="137.3">D102</text>
<text x="157.9" y="133.5">Q102</text>
<text x="158" y="135.8">IRF740</text>
<text x="170.3" y="137.5">C115</text>
<text x="186.2" y="137.5">C117</text>
<text x="213.6" y="132.1">HT</text>
<text x="15.1" y="138.7">Barrel_Jack</text>
<text x="39.8" y="142.2">PWR_FLAG</text>
<text x="58.3" y="140.1">1N4007</text>
<text x="82.1" y="141.7">GND</text>
<text x="100.5" y="139.2">Vin</text>
<text x="112.1" y="139.2">Ipk</text>
<text x="112.1" y="141.7">DC</text>
<text x="132.6" y="142.4">R109</text>
<text x="144.8" y="140.8">Q101</text>
<text x="144.9" y="138.4">MPS751</text>
<text x="171" y="139.9">10n/400V</text>
<text x="187" y="139.9">4.7µ/350V</text>
<text x="204.5" y="138.1">GND</text>
<text x="100.5" y="149.3">TC</text>
<text x="110.8" y="144.3">SwC</text>
<text x="110.9" y="149.3">SwE</text>
<text x="133.8" y="144.7">1k</text>
<text x="149.3" y="149.4">GND</text>
<text x="200.3" y="144.6">R121</text>
<text x="200.5" y="147">430k</text>
<text x="79.7" y="151.3">C103</text>
<text x="79.7" y="153.6">100n</text>
<text x="96.2" y="155.8">C107</text>
<text x="108.2" y="153.3" transform="rotate(-90 108.2 153.3)">GND</text>
<text x="111.8" y="151.9">Vfb</text>
<text x="119.5" y="155.8">R108</text>
<text x="130.2" y="155.8">C111</text>
<text x="96.2" y="158.2">470p</text>
<text x="119.9" y="158.2">1.8k</text>
<text x="130.3" y="158.2">100n</text>
<text x="105.7" y="165.3">GND</text>
</g>
<g font-size="1.8" fill="#008400">
<text x="238.5" y="49.7">RV106</text>
<text x="242.1" y="54.5">2</text>
</g>
<g font-size="1.8">
<text x="66.2" y="128.6">IN</text>
<text x="117.7" y="130.9">PEAK</text>
<text x="140.1" y="128.6">HT1</text>
<text x="181" y="128.6">HT2</text>
</g>
<g font-size="1.4" fill="#840000">
<text x="247.5" y="34.6">2</text>
<text x="254.6" y="34.6">1</text>
<text x="251.1" y="38.1">3</text>
</g>
</svg>
